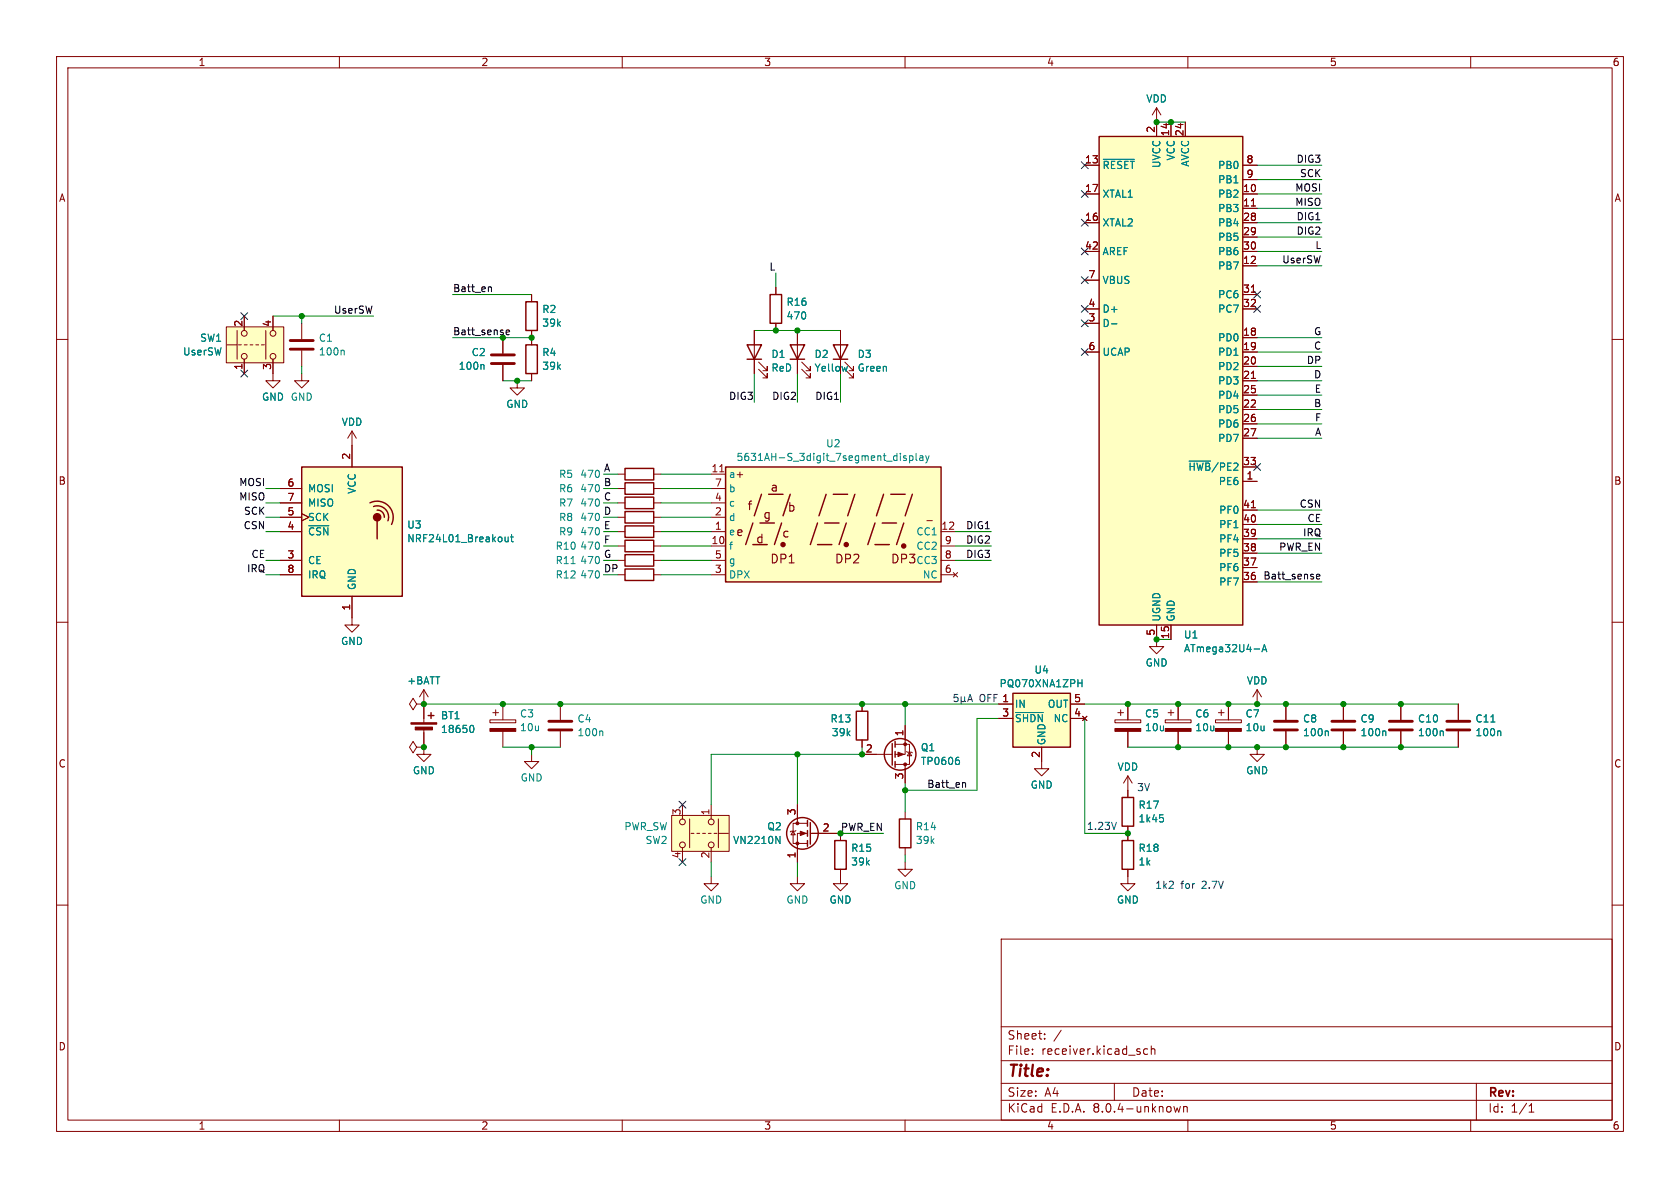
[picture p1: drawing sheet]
<svg xmlns="http://www.w3.org/2000/svg" width="297mm" height="210mm" viewBox="0 0 297 210" stroke-linecap="round" stroke-linejoin="round" font-family="sans-serif">
<g fill="none" stroke="#840000" stroke-width=".18">
<path d="M10 10h277v190h-277zM12 12h273v186h-273zM60 10v2M110 10v2M160 10v2M210 10v2M260 10v2M10 60h2M94 52.1v1.2M94 58.4v1.3M285 60h2M10 110h2"/>
<path d="M285 110h2M99.1 124.5v2.8M99.1 129.3v2.8M222.2 132.1v1.3h1.3l-1.3 1.2-1.2-1.2h1.2M10 160h2M285 160h2M177 166h108v32h-108zM60 198v2M110 198v2M160 198v2M177 194.5h108M177 191.5h108"/>
<path d="M177 187.5h108M177 181.5h108M182.5 186.3v.1M182.5 185.5v.1M184.7 183.6v.1M184.7 182.8v.1M187.6 182.1l-1.3 2M197 191.5v3M202.9 185.5l-.4-.1-.3 .3v.4l.1 .2h.6M203.5 185.5l.2-.1 .4 .1 .1 .9M203.5 184.9v1.5M207.5 195.6l.3 1 .3-.7 .3 .7 .3-1"/>
<path d="M209.2 195.6v1M209.2 195.7l.3-.1 .3 .1 .1 .9M210 198v2M260 198v2M261 191.5v6.5M270.3 196.6h.9M270.3 195.5l.4-.4v1.5"/>
</g>
<path d="M93 53.3h2v5.1h-2z" fill="none" stroke="#840000" stroke-width=".25"/>
<path d="M97 129h4.1M97 127.5h4.1" fill="none" stroke="#840000" stroke-width=".51"/>
<path d="M106.4 129.2l.2 .2v.7" fill="none" stroke="#008484" stroke-width=".18"/>
<path d="M118.7 144.1h10.2v6.4h-10.2z" fill="#ffffc2"/>
<g fill="none" stroke="#840000" stroke-width=".18">
<path d="M204.5 19.1l-.8 1.2M204.5 19.1v2.5M204.5 19.1l.7 1.2M53.3 57.2v2.7M88.9 59.7v2.8M94 59.7v1.3M53.3 66v1.3h1.3l-1.3 1.3-1.2-1.3h1.2M53.3 62v2.8M62.2 76.2l-.7 1.3M62.2 76.2v2.5M62.2 76.2l.8 1.3M88.9 64.5v2.8"/>
<path d="M91.4 67.3v1.3h1.3l-1.3 1.3-1.2-1.3h1.2M94 66v1.3M152.4 124.5v1.2M152.4 130.8v1.3M199.4 139.7v1.3M118.7 144.1h10.2v6.4h-10.2zM120.6 142.2v2.6M120.6 149.9v2.5M121.9 144.8v5.1M122.2 147.3h.5M123.2 147.3h.5M124.2 147.3h.5"/>
<path d="M125.2 147.3h.5M125.7 142.2v2.6M125.7 149.9v2.5M126.2 147.3h.5M127 147.3h1.8M127 144.8v5.1M199.4 153.7v2.5h1.3l-1.3 1.3-1.3-1.3h1.3M199.4 146.1v2.5"/>
<circle cx="120.7" cy="149.4" r=".51"/>
<circle cx="120.7" cy="145.3" r=".51"/>
<circle cx="125.7" cy="149.4" r=".51"/>
<circle cx="125.7" cy="145.3" r=".51"/>
</g>
<path d="M93 61h2v5h-2zM151.4 125.7h2v5.1h-2zM198.4 148.6h2v5.1h-2zM198.4 141h2v5.1h-2z" fill="none" stroke="#840000" stroke-width=".25"/>
<path d="M60.7 61.9l.1 .2v.7M85.4 64.4l.2 .2v.7M205 144h.6M205.5 144.5l.2 .3v.3l-.2 .2" fill="none" stroke="#008484" stroke-width=".18"/>
<path d="M51.3 61.7h4.1M51.3 60.2h4.1M86.9 64.3h4M86.9 62.7h4" fill="none" stroke="#840000" stroke-width=".51"/>
<path d="M194.3 24.1h25.4v86.4h-25.4z" fill="#ffffc2"/>
<path d="M194.3 24.1h25.4v86.4h-25.4z" fill="none" stroke="#840000" stroke-width=".25"/>
<g fill="none" stroke="#840000" stroke-width=".18">
<path d="M191.8 34.3h2.5M191.8 29.2h2.5M191.8 39.4h2.5M204.5 21.6v2.5M207 21.6v2.5M209.5 21.6v2.5M219.7 34.3h2.5M219.7 36.8h2.5M219.7 29.2h2.5M219.7 39.4h2.5M219.7 31.8h2.5M221.2 36.4h.7"/>
<path d="M191.8 57.2h2.5M191.8 44.5h2.5M191.8 54.6h2.5M191.8 49.5h2.5M219.7 47h2.5M219.7 59.7h2.5M219.7 41.9h2.5M219.7 44.5h2.5M219.7 52.1h2.5M219.7 54.6h2.5M221.2 51.7h.7M191.8 62.2h2.5"/>
<path d="M219.7 62.2h2.5M219.7 64.8h2.5M219.7 67.3h2.5M219.7 72.4h2.5M219.7 69.9h2.5M219.7 74.9h2.5M219.7 77.5h2.5M221.2 66.9h.7M219.7 85.1h2.5M219.7 82.6h2.5M219.7 97.8h2.5M219.7 95.3h2.5"/>
<path d="M219.7 92.7h2.5M219.7 90.2h2.5M221.2 89.8h.7M204.5 110.5v2.5M207 110.5v2.5M219.7 102.9h2.5M219.7 100.3h2.5"/>
</g>
<path d="M195 28.2h5.5M196.5 57.2h1M210.2 81.5h3.8M221.7 114.7h1M223.1 115.2l.4-1.3 .5 1.3M223.2 114.9h.6" fill="none" stroke="#008484" stroke-width=".18"/>
<path d="M40 57.8h10.2v6.3h-10.2z" fill="#ffffc2"/>
<g fill="none" stroke="#840000" stroke-width=".18">
<path d="M40 57.8h10.2v6.3h-10.2zM41.9 58.4v5.1M43.2 55.9v2.5M47 58.4v5.1M48.3 55.9v2.5M40.1 61h1.8M42.2 61h.5M43.2 61h.5M43.2 63.5v2.5M44.2 61h.5M45.2 61h.5M46.2 61h.5"/>
<path d="M48.3 63.5v3.8h1.2l-1.2 1.3-1.3-1.3h1.3M73.7 132.1l-.7-1-.6 1 .6 1 .7-1h1.2M73.7 124.5l-.7-1.1-.6 1.1 .6 1 .7-1h1.2M74.9 132.1h.1M74.9 124.5h.1M74.9 132.1v1.3h1.3l-1.3 1.2-1.2-1.2h1.2M74.9 121.9l-.7 1.3M74.9 121.9v2.6M74.9 121.9l.8 1.3M94 133.4v1.2h1.2l-1.2 1.3-1.3-1.3h1.3M184.1 134.6v1.3h1.3l-1.3 1.3-1.2-1.3h1.2M206 127.3h4.6v.5h-4.6z"/>
<path d="M206.5 126h1M207 125.5v1M208.3 124.5v2.8M208.3 129.3v2.8M214.9 127.3h4.6v.5h-4.6zM215.4 126h1M215.9 125.5v1M217.2 124.5v2.8M217.2 129.3v2.8"/>
<circle cx="43.2" cy="58.9" r=".51"/>
<circle cx="48.3" cy="58.9" r=".51"/>
<circle cx="43.2" cy="63" r=".51"/>
<circle cx="48.3" cy="63" r=".51"/>
</g>
<g fill="#840000" stroke="#840000" stroke-width=".18">
<path d="M206 128.8h4.6v.5h-4.6z"/>
<path d="M214.9 128.8h4.6v.5h-4.6z"/>
</g>
<path d="M128.3 82.6h38.1v20.3h-38.1z" fill="#ffffc2"/>
<g fill="none" stroke="#840000" stroke-width=".25">
<path d="M136.1 52.1h2.1v5.1h-2.1zM132.1 61h2.5l-1.3 2.5zM132.1 63.5h2.5M139.7 61h2.5l-1.2 2.5zM139.7 63.5h2.5M147.3 61h2.6l-1.3 2.5zM147.3 63.5h2.6M128.3 82.6h38.1v20.3h-38.1zM133.1 92.5l-1.3 3.8M133.1 96.3h2.5M134.4 92.5h2.5M134.6 87.4l-1.3 3.8"/>
<path d="M135.9 87.4h2.5M138.2 92.5l-1.3 3.8M139.7 87.4l-1.3 3.8M144.5 96.3h2.6M144.5 92.5l-1.2 3.8M145.8 92.5h2.5M146 87.4l-1.2 3.8M147.3 87.4h2.6M149.6 92.5l-1.3 3.8M151.1 87.4l-1.2 3.8M154.7 96.3h2.5M154.7 92.5l-1.3 3.8"/>
<path d="M156 92.5h2.5M156.2 87.4l-1.3 3.8M157.5 87.4h2.5M159.8 92.5l-1.3 3.8M161.3 87.4l-1.3 3.8"/>
</g>
<g fill="#840000" stroke="#840000" stroke-width=".25">
<circle cx="138.4" cy="96.3" r=".36"/>
<circle cx="149.6" cy="96.3" r=".36"/>
<circle cx="159.8" cy="96.5" r=".36"/>
</g>
<g fill="none" stroke="#840000" stroke-width=".18">
<path d="M133.3 58.4v7.6M137.2 50.8v1.3M137.2 57.2v1.2M141 58.4v7.6M148.6 58.4v7.6M134.1 65.3l1.5 1.5v-.8v.8h-.7M134.1 64l1.5 1.5v-.7v.7h-.7M141.7 65.3l1.6 1.5v-.8v.8h-.8M141.7 64l1.6 1.5v-.7v.7h-.8M149.4 65.3l1.5 1.5v-.8v.8h-.8M149.4 64l1.5 1.5v-.7v.7h-.8M125.7 94h2.6"/>
<path d="M125.7 96.5h2.6M125.7 83.8h2.6M125.7 91.4h2.6M125.7 88.9h2.6M125.7 99.1h2.6M125.7 86.4h2.6M127.2 83.4h.8M163.9 92h.9M166.4 94h2.5M166.4 96.5h2.5M166.4 99.1h2.5M125.7 101.6h2.6"/>
<path d="M166.4 101.6h2.5M168.5 101.2l.8 .8M169.3 101.2l-.8 .8M197.1 127.3h4.6v.5h-4.6zM197.6 126h1M198.1 125.5v1M199.4 137.2l-.8 1.2M199.4 124.5v2.8M199.4 129.3v2.8M199.4 137.2v2.5M199.4 137.2l.8 1.2M222.2 121.9l-.7 1.3"/>
<path d="M222.2 121.9v2.6M222.2 121.9l.8 1.3M227.3 124.5v2.8M227.3 129.3v2.8M237.5 124.5v2.8M237.5 129.3v2.8"/>
</g>
<path d="M149.8 64.8l-.2 .8M160.2 80.6h-.3l-.2 .1 .1 .2 .4 .1v.3h-.5M160.8 80.6h.4l.2 .2-.1 .5h-.5M160.8 80.6v1.2M162 80.1v1.1l.1 .2M162.6 80.6h.5l.1 .8M163.2 80.9h-.5l-.1 .2 .1 .3 .5-.1M163.6 80.6l.4 .8M164 81.4l-.4 .4M164.3 80.6l-.3 .8M234.7 129.2l.1 .2v.7M244.8 129.2l.2 .2v.7" fill="none" stroke="#008484" stroke-width=".18"/>
<path d="M197.1 128.8h4.6v.5h-4.6z" fill="#840000" stroke="#840000" stroke-width=".18"/>
<path d="M225.3 129h4.1M225.3 127.5h4.1M235.5 129h4M235.5 127.5h4" fill="none" stroke="#840000" stroke-width=".51"/>
<path d="M179.1 122.6h10.1v9.5h-10.1z" fill="#ffffc2"/>
<g fill="none" stroke="#840000" stroke-width=".25">
<path d="M110.5 95.5h5.1v2h-5.1zM110.5 93h5.1v2h-5.1zM110.5 98h5.1v2.1h-5.1zM110.5 90.4h5.1v2.1h-5.1zM110.5 82.8h5.1v2h-5.1zM110.5 87.9h5.1v2h-5.1zM110.5 85.3h5.1v2.1h-5.1zM110.5 100.6h5.1v2h-5.1zM75.7 126.5h1M76.2 126v1M157.7 131.4v3.9M158.2 131.1v1"/>
<path d="M158.2 132.8v1.1M158.2 134.6v1M179.1 122.6h10.1v9.5h-10.1zM142.7 145v1.1M142.7 146.8v1M142.7 148.6v1M143.3 145.4v3.8M147.6 148.6h2v5.1h-2zM159 144.8h2v5.1h-2z"/>
<circle cx="159.1" cy="133.3" r="2.79"/>
<circle cx="141.9" cy="147.3" r="2.79"/>
</g>
<g fill="none" stroke="#840000" stroke-width=".18">
<path d="M109.2 96.5h1.3M109.2 94h1.3M109.2 99.1h1.3M109.2 91.4h1.3M109.2 83.8h1.3M109.2 88.9h1.3M109.2 86.4h1.3M115.6 96.5h1.2M115.6 94h1.2M115.6 99.1h1.2M115.6 91.4h1.2M115.6 83.8h1.2"/>
<path d="M115.6 88.9h1.2M115.6 86.4h1.2M62.2 109.2v1.3h1.3l-1.3 1.3-1.2-1.3h1.2M109.2 101.6h1.3M115.6 101.6h1.2M204.5 113v1.3h1.2l-1.2 1.3-1.3-1.3h1.3M74.9 124.5v3.3M74.9 128.8v3.3M86.6 127.3h4.6v.5h-4.6zM87.1 126h1M87.6 125.5v1M88.9 124.5v2.8"/>
<path d="M88.9 129.3v2.8M152.4 133.4h5.3M158.2 131.6h2.6v3.5h-2.6M160 128.3v5.1h-1.8M160 135.1v3.3M160.3 132.8l.1 .2h.8l.1 .1M160.8 133l.4 .6h-.8zM176.5 124.5h2.6M176.5 127h2.6M184.1 132.1v2.5M189.2 124.5h2.6M189.2 127h2.6"/>
<path d="M191.4 126.6l.8 .8M192.2 126.6l-.8 .8M247.6 124.5v2.8M247.6 129.3v2.8M257.8 124.5v2.8M257.8 129.3v2.8M125.7 154.9v1.3h1.3l-1.3 1.3-1.2-1.3h1.2M140.2 146.9l.4 .7h-.8zM140.7 146.8l-.1 .1h-.8l-.1 .2M141 154.9v1.3h1.2l-1.2 1.3-1.3-1.3h1.3M141 142.2v3.3M142.7 147.3h-1.7v5.1"/>
<path d="M142.7 145.5h-2.5v3.6h2.5M143.3 147.3h5.3v1.3M148.6 153.7v2.5h1.3l-1.3 1.3-1.3-1.3h1.3M160 152.4v1.3h1.3l-1.3 1.2-1.3-1.2h1.3M160 143.5v1.3M160 149.9v1.2"/>
</g>
<path d="M101 99.6h.7M83.2 128.3l.1-.1a.68 .68 0 0 1 .5 .7 .68 .68 0 0 1-.5 .6l-.1-.1M169.3 133.9h.2M169.4 134.4l.2 .2v.3l-.2 .2M179.6 126h4.8M190.6 120.7h.7M191.3 120.1v1.3M255 129.2l.2 .2v.7M263.6 127.6h.7M265.1 129.2l.2 .2v.7M137.2 147.8l.7 1.3v-1.3" fill="none" stroke="#008484" stroke-width=".18"/>
<path d="M245.6 129h4.1M245.6 127.5h4.1M255.8 129h4M255.8 127.5h4" fill="none" stroke="#840000" stroke-width=".51"/>
<g fill="#840000" stroke="#840000" stroke-width=".18">
<path d="M141.5 146.9l1 .4-1 .4z"/>
<path d="M158.7 133l1.1 .4-1.1 .3z"/>
<path d="M86.6 128.8h4.6v.5h-4.6z"/>
<path d="M72.6 127.8h4.6v.2h-4.6z"/>
<path d="M73.4 128.5h3.1v.5h-3.1z"/>
<circle cx="141" cy="149.1" r=".25"/>
<circle cx="141" cy="145.5" r=".25"/>
<circle cx="160" cy="131.6" r=".25"/>
<circle cx="160" cy="135.1" r=".25"/>
</g>
<path d="M53.3 82.6h17.8v22.8h-17.8z" fill="#ffffc2"/>
<path d="M53.3 82.6h17.8v22.8h-17.8zM65.4 88.9a2.84 2.84 0 0 1 3.3 .5 2.84 2.84 0 0 1 .5 3.3M66 89.5a1.99 1.99 0 0 1 2.1 .5 1.99 1.99 0 0 1 .5 2.1M66.7 92.1v3.2M66.7 90.2a1.23 1.23 0 0 1 1.2 1.2" fill="none" stroke="#840000" stroke-width=".25"/>
<circle cx="66.7" cy="91.4" r=".63" fill="#840000" stroke="#840000" stroke-width=".25"/>
<g fill="none" stroke="#840000" stroke-width=".18">
<path d="M191.8 34.3h2.5M191.8 29.2h2.5M191.8 39.4h2.5M204.5 21.6v2.5M207 21.6v2.5M209.5 21.6v2.5M219.7 34.3h2.5M219.7 36.8h2.5M219.7 29.2h2.5M219.7 39.4h2.5M219.7 31.8h2.5M221.2 36.4h.7"/>
<path d="M43.2 55.9v2.5M48.3 55.9v2.5M88.9 59.7v2.8M94 52.1v1.2M94 58.4v2.6M133.3 58.4v2.6M137.2 50.8v1.3M137.2 57.2v1.2M141 58.4v2.6M148.6 58.4v2.6M191.8 57.2h2.5M191.8 44.5h2.5"/>
<path d="M191.8 54.6h2.5M191.8 49.5h2.5M219.7 47h2.5M219.7 59.7h2.5M219.7 41.9h2.5M219.7 44.5h2.5M219.7 52.1h2.5M219.7 54.6h2.5M221.2 51.7h.7M43.2 63.5v2.5M48.3 63.5v2.5M62.2 78.7v3.9"/>
<path d="M88.9 64.5v2.8M94 66v1.3M133.3 63.5v2.5M141 63.5v2.5M148.6 63.5v2.5M191.8 62.2h2.5M219.7 62.2h2.5M219.7 64.8h2.5M219.7 67.3h2.5M219.7 72.4h2.5M219.7 69.9h2.5M219.7 74.9h2.5"/>
<path d="M219.7 77.5h2.5M221.2 66.9h.7M49.5 99.1h3.8M49.5 94h3.8M49.5 91.4h3.8M49.5 86.4h3.8M49.5 88.9h3.8M53.3 90.8l1.3 .6-1.3 .7M219.7 85.1h2.5M219.7 82.6h2.5M219.7 97.8h2.5M219.7 95.3h2.5"/>
<path d="M219.7 92.7h2.5M219.7 90.2h2.5M221.2 89.8h.7M49.5 101.6h3.8M62.2 105.4v3.8M204.5 110.5v2.5M207 110.5v2.5M219.7 102.9h2.5M219.7 100.3h2.5M74.9 124.5h.1M74.9 132.1h.1M74.9 124.5v2.5"/>
<path d="M74.9 129.5v2.6M152.4 124.5v1.2M152.4 130.8v1.3M152.4 133.4h2.5M160 128.3v2.5M160 135.9v2.5M176.5 124.5h2.6M176.5 127h2.6M184.1 132.1v2.5M189.2 124.5h2.6M189.2 127h2.6M191.4 126.6l.8 .8"/>
<path d="M192.2 126.6l-.8 .8M199.4 124.5v2.8M199.4 129.3v2.8M199.4 139.7v1.3M208.3 124.5v2.8M208.3 129.3v2.8M217.2 124.5v2.8M217.2 129.3v2.8M227.3 124.5v2.8M227.3 129.3v2.8M237.5 124.5v2.8M237.5 129.3v2.8"/>
<path d="M247.6 124.5v2.8M247.6 129.3v2.8M257.8 124.5v2.8M257.8 129.3v2.8M141 142.2v2.6M141 149.9v2.5M143.5 147.3h5.1v1.3M148.6 153.7v1.2M199.4 146.1v2.5M199.4 153.7v1.2"/>
</g>
<g fill="none" stroke="#008484" stroke-width=".18">
<path d="M195 28.2h5.5M196.5 57.2h1M85.4 64.4l.2 .2v.7M149.8 64.8l-.2 .8M54.6 92.9h3.5M89.3 94.9v.8l.4 .1 .1-.1M89.8 94.9v.9M90.3 94.9h.4M90.4 94.5v1.1l.3 .2M210.2 81.5h3.8M221.7 114.7h1M223.1 115.2l.4-1.3 .5 1.3"/>
<path d="M223.2 114.9h.6M83.2 128.3l.1-.1a.68 .68 0 0 1 .5 .7 .68 .68 0 0 1-.5 .6l-.1-.1M169.3 133.9h.2M169.4 134.4l.2 .2v.3l-.2 .2M179.6 126h4.8M190.6 120.7h.7M191.3 120.1v1.3M234.7 129.2l.1 .2v.7M244.8 129.2l.2 .2v.7M255 129.2l.2 .2v.7M263.6 127.6h.7M265.1 129.2l.2 .2v.7"/>
<path d="M137.2 147.8l.7 1.3v-1.3M205 144h.6M205.5 144.5l.2 .3v.3l-.2 .2"/>
</g>
<path d="M86.5 50.7l.4 .2v.7M89.5 58.8l.6-.2-.1-.2-.3-.1-.2 .2v.6h.5M232.7 101.9l.6-.1v-.2l-.4-.1-.2 .2 .1 .6h.5M170.3 138.3l.4 .2v.7" fill="none" stroke="#000" stroke-width=".18"/>
<path d="M169.3 122.8h-.6v.6l.1-.2 .5 .1 .1 .2-.1 .4-.2 .1-.4-.1M169.9 123.8l.2 .2h.2l.2-.2M169.9 123.2v1.3M170.5 123.8l.2 .2M170.5 123.2v.6M171.1 124l.4-1.2 .4 1.2M171.2 123.7h.6M197.4 145.4l-.5 1.2" fill="none" stroke="#0000c2" stroke-width=".18"/>
<g fill="none" stroke="#008400" stroke-width=".18">
<path d="M204.5 21.6h5M222.2 39.4h11.5M222.2 36.8h11.5M222.2 31.8h11.5M222.2 34.3h11.5M222.2 29.2h11.5M48.3 55.9h17.7M53.3 55.9v1.3M80 59.7h14M80 52.1h14M133.3 58.4h15.3M137.2 48.3v2.5"/>
<path d="M222.2 47h11.5M222.2 44.5h11.5M222.2 41.9h11.5M222.2 59.7h11.5M53.3 64.8v1.2M88.9 67.3h5.1M133.3 66v5.1M141 66v5.1M148.6 66v5.1M222.2 77.5h11.5M222.2 67.3h11.5M222.2 74.9h11.5"/>
<path d="M222.2 69.9h11.5M222.2 62.2h11.5M222.2 64.8h11.5M222.2 72.4h11.5M47 94h2.5M47 99.1h2.5M47 91.4h2.5M47 86.4h2.5M47 88.9h2.5M106.7 96.5h2.5M106.7 94h2.5M106.7 99.1h2.5"/>
<path d="M106.7 91.4h2.5M106.7 86.4h2.5M106.7 88.9h2.5M106.7 83.8h2.5M116.8 96.5h8.9M116.8 94h8.9M116.8 99.1h8.9M116.8 91.4h8.9M116.8 86.4h8.9M116.8 88.9h8.9M116.8 83.8h8.9M168.9 96.5h6.4"/>
<path d="M168.9 94h6.4M168.9 99.1h6.4M222.2 90.2h11.5M222.2 92.7h11.5M222.2 95.3h11.5M222.2 97.8h11.5M47 101.6h2.5M116.8 101.6h8.9M204.5 113h2.5M222.2 102.9h11.5M74.9 124.5h101.6M88.9 132.1h10.2"/>
<path d="M94 132.1v1.3M141 133.4v8.8M152.4 133.4h-26.7v8.8M160 124.5v3.8M160 138.4v5.1M176.5 127h-3.8v12.7h-12.7M191.8 127v20.3h7.6M191.8 124.5h66M199.4 132.1h58.4M125.7 152.4v2.5M141 152.4v2.5M148.6 147.3h7.6"/>
<path d="M160 151.1v1.3"/>
</g>
<g fill="none" stroke="#000084" stroke-width=".18">
<path d="M191.2 28.6l1.2 1.2M191.2 38.8l1.2 1.2M191.2 33.7l1.2 1.2M192.4 28.6l-1.2 1.2M192.4 38.8l-1.2 1.2M192.4 33.7l-1.2 1.2M42.6 55.3l1.2 1.2M43.8 55.3l-1.2 1.2M191.2 56.5l1.2 1.3M191.2 54l1.2 1.2M191.2 48.9l1.2 1.2M191.2 43.8l1.2 1.3"/>
<path d="M192.4 56.5l-1.2 1.3M192.4 54l-1.2 1.2M192.4 48.9l-1.2 1.2M192.4 43.8l-1.2 1.3M221.6 51.5l1.3 1.2M221.6 54l1.3 1.2M222.9 51.5l-1.3 1.2M222.9 54l-1.3 1.2M42.6 65.4l1.2 1.2M43.8 65.4l-1.2 1.2M191.2 61.6l1.2 1.2M192.4 61.6l-1.2 1.2"/>
<path d="M221.6 81.9l1.3 1.3M222.9 81.9l-1.3 1.3M120 151.8l1.3 1.2M120 141.6l1.3 1.2M121.3 151.8l-1.3 1.2M121.3 141.6l-1.3 1.2"/>
</g>
<g fill="#008400" stroke="#008400" stroke-width=".18">
<circle cx="88.9" cy="124.5" r=".46"/>
<circle cx="99.1" cy="124.5" r=".46"/>
<circle cx="74.9" cy="124.5" r=".46"/>
<circle cx="74.9" cy="132.1" r=".46"/>
<circle cx="94" cy="132.1" r=".46"/>
<circle cx="91.4" cy="67.3" r=".46"/>
<circle cx="94" cy="59.7" r=".46"/>
<circle cx="53.3" cy="55.9" r=".46"/>
<circle cx="141" cy="133.4" r=".46"/>
<circle cx="141" cy="58.4" r=".46"/>
<circle cx="137.2" cy="58.4" r=".46"/>
<circle cx="217.2" cy="132.1" r=".46"/>
<circle cx="208.3" cy="132.1" r=".46"/>
<circle cx="217.2" cy="124.5" r=".46"/>
<circle cx="208.3" cy="124.5" r=".46"/>
<circle cx="199.4" cy="147.3" r=".46"/>
<circle cx="199.4" cy="124.5" r=".46"/>
<circle cx="204.5" cy="113" r=".46"/>
<circle cx="222.2" cy="124.5" r=".46"/>
<circle cx="227.3" cy="132.1" r=".46"/>
<circle cx="227.3" cy="124.5" r=".46"/>
<circle cx="237.5" cy="124.5" r=".46"/>
<circle cx="237.5" cy="132.1" r=".46"/>
<circle cx="247.6" cy="124.5" r=".46"/>
<circle cx="247.6" cy="132.1" r=".46"/>
<circle cx="222.2" cy="132.1" r=".46"/>
<circle cx="207" cy="21.6" r=".46"/>
<circle cx="204.5" cy="21.6" r=".46"/>
<circle cx="160" cy="124.5" r=".46"/>
<circle cx="152.4" cy="133.4" r=".46"/>
<circle cx="152.4" cy="124.5" r=".46"/>
<circle cx="160" cy="139.7" r=".46"/>
</g>
<text font-size="2.8" fill="#840000" x="178" y="190.9">Title:</text>
<g font-size="2.1" fill="#840000">
<text x="136.1" y="87.2">a</text>
<text x="130" y="95">e</text>
<text x="132" y="90.5">f</text>
<text x="134.8" y="92">g</text>
<text x="138.2" y="95.3">c</text>
<text x="139.1" y="90.7">b</text>
<text x="133.5" y="96.3">d</text>
<text x="136" y="99.9">DP1</text>
<text x="147.5" y="99.9">DP2</text>
<text x="157.4" y="99.9">DP3</text>
<text x="178" y="184">Sheet:</text>
<text x="178" y="186.7">File:</text>
<text x="184.1" y="186.7">receiver.kicad_sch</text>
<text x="178" y="196.9">KiCad</text>
<text x="178" y="194.1">Size:</text>
<text x="184.7" y="194.1">A4</text>
<text x="185.7" y="196.9">E.D.A.</text>
<text x="193.3" y="196.9">8.0.4-unknown</text>
<text x="200" y="194.1">Date:</text>
<text x="263" y="194.3">Rev:</text>
<text x="263" y="196.9">Id:</text>
<text x="267.1" y="196.9">1/1</text>
</g>
<g font-size="1.8" fill="#840000">
<text x="35" y="11.9">1</text>
<text x="85" y="11.9">2</text>
<text x="135" y="11.9">3</text>
<text x="185" y="11.9">4</text>
<text x="235" y="11.9">5</text>
<text x="285" y="11.9">6</text>
<text x="204.2" y="23.6" transform="rotate(-90 204.2 23.6)">2</text>
<text x="191.7" y="29">13</text>
<text x="206.8" y="24.2" transform="rotate(-90 206.8 24.2)">14</text>
<text x="209.3" y="24.2" transform="rotate(-90 209.3 24.2)">24</text>
<text x="220.3" y="29">8</text>
<text x="10.3" y="35.9">A</text>
<text x="191.7" y="34">17</text>
<text x="219.7" y="34">10</text>
<text x="220.3" y="31.5">9</text>
<text x="285.3" y="35.9">A</text>
<text x="191.7" y="39.1">16</text>
<text x="219.7" y="36.6">11</text>
<text x="219.7" y="39.1">28</text>
<text x="219.7" y="41.7">29</text>
<text x="191.7" y="44.2">42</text>
<text x="219.7" y="46.7">12</text>
<text x="219.7" y="44.2">30</text>
<text x="192.3" y="49.3">7</text>
<text x="219.7" y="51.8">31</text>
<text x="42.9" y="57.9" transform="rotate(-90 42.9 57.9)">2</text>
<text x="48" y="57.9" transform="rotate(-90 48 57.9)">4</text>
<text x="192.3" y="56.9">3</text>
<text x="192.3" y="54.4">4</text>
<text x="219.7" y="59.4">18</text>
<text x="219.7" y="54.4">32</text>
<text x="42.9" y="65.5" transform="rotate(-90 42.9 65.5)">1</text>
<text x="48" y="65.5" transform="rotate(-90 48 65.5)">3</text>
<text x="192.3" y="62">6</text>
<text x="219.7" y="62">19</text>
<text x="219.7" y="64.5">20</text>
<text x="219.7" y="67.1">21</text>
<text x="219.7" y="69.6">25</text>
<text x="219.7" y="72.1">22</text>
<text x="219.7" y="74.7">26</text>
<text x="219.7" y="77.2">27</text>
<text x="62" y="81.4" transform="rotate(-90 62 81.4)">2</text>
<text x="125.7" y="83.6">11</text>
<text x="219.7" y="82.3">33</text>
<text x="10.3" y="85.9">B</text>
<text x="50.7" y="86.1">6</text>
<text x="50.7" y="88.6">7</text>
<text x="126.3" y="88.6">4</text>
<text x="126.3" y="86.1">7</text>
<text x="219.7" y="89.9">41</text>
<text x="220.3" y="84.8">1</text>
<text x="285.3" y="85.9">B</text>
<text x="50.7" y="93.7">4</text>
<text x="50.7" y="91.2">5</text>
<text x="126.3" y="93.7">1</text>
<text x="126.3" y="91.2">2</text>
<text x="166.3" y="93.7">12</text>
<text x="219.7" y="95">39</text>
<text x="219.7" y="92.5">40</text>
<text x="50.7" y="98.8">3</text>
<text x="50.7" y="101.3">8</text>
<text x="125.7" y="96.3">10</text>
<text x="126.3" y="101.3">3</text>
<text x="126.3" y="98.8">5</text>
<text x="166.9" y="101.3">6</text>
<text x="166.9" y="98.8">8</text>
<text x="166.9" y="96.3">9</text>
<text x="219.7" y="100.1">37</text>
<text x="219.7" y="97.5">38</text>
<text x="219.7" y="102.6">36</text>
<text x="62" y="108" transform="rotate(-90 62 108)">1</text>
<text x="204.2" y="112.5" transform="rotate(-90 204.2 112.5)">5</text>
<text x="206.8" y="113.1" transform="rotate(-90 206.8 113.1)">15</text>
<text x="177.1" y="124.2">1</text>
<text x="189.8" y="124.2">5</text>
<text x="159.8" y="130.2" transform="rotate(-90 159.8 130.2)">1</text>
<text x="177.1" y="126.7">3</text>
<text x="189.8" y="126.7">4</text>
<text x="10.3" y="135.9">C</text>
<text x="153" y="133.1">2</text>
<text x="159.8" y="137.9" transform="rotate(-90 159.8 137.9)">3</text>
<text x="183.9" y="134.1" transform="rotate(-90 183.9 134.1)">2</text>
<text x="285.3" y="135.9">C</text>
<text x="120.4" y="144.2" transform="rotate(-90 120.4 144.2)">3</text>
<text x="125.5" y="144.2" transform="rotate(-90 125.5 144.2)">1</text>
<text x="140.7" y="144.2" transform="rotate(-90 140.7 144.2)">3</text>
<text x="145.3" y="147.1">2</text>
<text x="120.4" y="151.8" transform="rotate(-90 120.4 151.8)">4</text>
<text x="125.5" y="151.8" transform="rotate(-90 125.5 151.8)">2</text>
<text x="140.7" y="151.8" transform="rotate(-90 140.7 151.8)">1</text>
<text x="10.3" y="185.9">D</text>
<text x="285.3" y="185.9">D</text>
<text x="35" y="199.9">1</text>
<text x="85" y="199.9">2</text>
<text x="135" y="199.9">3</text>
<text x="185" y="199.9">4</text>
<text x="235" y="199.9">5</text>
<text x="285" y="199.9">6</text>
</g>
<g font-size="1.8" fill="#008484">
<text x="202.6" y="18.3">VDD</text>
<text x="205.3" y="29.8" transform="rotate(-90 205.3 29.8)">UVCC</text>
<text x="207.9" y="28.5" transform="rotate(-90 207.9 28.5)">VCC</text>
<text x="210.4" y="29.6" transform="rotate(-90 210.4 29.6)">AVCC</text>
<text x="194.8" y="30.1">~{RESET}</text>
<text x="194.8" y="35.2">XTAL1</text>
<text x="215.2" y="35.2">PB2</text>
<text x="215.2" y="30.1">PB0</text>
<text x="215.2" y="32.6">PB1</text>
<text x="194.8" y="40.2">XTAL2</text>
<text x="215.2" y="37.7">PB3</text>
<text x="215.2" y="40.2">PB4</text>
<text x="194.8" y="45.3">AREF</text>
<text x="215.2" y="47.9">PB7</text>
<text x="215.2" y="42.8">PB5</text>
<text x="215.2" y="45.3">PB6</text>
<text x="194.8" y="50.4">VBUS</text>
<text x="215.2" y="52.9">PC6</text>
<text x="95.8" y="55.5">R2</text>
<text x="95.8" y="58">39k</text>
<text x="138.9" y="56.7">470</text>
<text x="138.9" y="54.3">R16</text>
<text x="194.8" y="58">D-</text>
<text x="194.8" y="55.5">D+</text>
<text x="215.2" y="55.5">PC7</text>
<text x="32.3" y="63">UserSW</text>
<text x="35.3" y="60.6">SW1</text>
<text x="56.3" y="60.6">C1</text>
<text x="56.3" y="63">100n</text>
<text x="81" y="65.6">100n</text>
<text x="83.3" y="63.2">C2</text>
<text x="95.8" y="63.2">R4</text>
<text x="95.8" y="65.6">39k</text>
<text x="136.3" y="63.5">D1</text>
<text x="136.3" y="65.9">ReD</text>
<text x="143.9" y="63.5">D2</text>
<text x="143.9" y="65.9">Yellow</text>
<text x="151.5" y="63.5">D3</text>
<text x="151.5" y="65.9">Green</text>
<text x="194.8" y="63.1">UCAP</text>
<text x="215.2" y="60.6">PD0</text>
<text x="215.2" y="63.1">PD1</text>
<text x="215.2" y="65.6">PD2</text>
<text x="46.2" y="71">GND GND</text>
<text x="46.2" y="71">GND</text>
<text x="215.2" y="68.2">PD3</text>
<text x="215.2" y="70.7">PD4</text>
<text x="60.3" y="75.5">VDD</text>
<text x="89.4" y="72.3">GND</text>
<text x="215.2" y="73.3">PD5</text>
<text x="215.2" y="75.8">PD6</text>
<text x="130.1" y="81.7">5631AH-S_3digit_7segment_display</text>
<text x="145.9" y="79.3">U2</text>
<text x="210" y="83.4">~{HWB}/PE2</text>
<text x="215.2" y="78.3">PD7</text>
<text x="54.4" y="87.2">MOSI</text>
<text x="54.4" y="89.8">MISO</text>
<text x="63.1" y="87.4" transform="rotate(-90 63.1 87.4)">VCC</text>
<text x="98.7" y="84.7">R5</text>
<text x="98.7" y="89.8">R7</text>
<text x="98.7" y="87.2">R6</text>
<text x="102.5" y="84.7">470</text>
<text x="102.5" y="89.8">470</text>
<text x="102.5" y="87.2">470</text>
<text x="128.8" y="84.7">a+</text>
<text x="128.8" y="89.8">c</text>
<text x="128.8" y="87.2">b</text>
<text x="215.4" y="86">PE6</text>
<text x="54.4" y="94.8">~{CSN}</text>
<text x="54.4" y="92.3">SCK</text>
<text x="71.9" y="93.6">U3</text>
<text x="98.7" y="94.8">R9</text>
<text x="98.7" y="92.3">R8</text>
<text x="102.5" y="94.8">470</text>
<text x="102.5" y="92.3">470</text>
<text x="128.8" y="94.8">e</text>
<text x="128.8" y="92.3">d</text>
<text x="161.9" y="94.8">CC1</text>
<text x="215.4" y="93.6">PF1</text>
<text x="215.4" y="91">PF0</text>
<text x="54.4" y="99.9">CE</text>
<text x="71.9" y="96.1">NRF24L01_Breakout</text>
<text x="98.1" y="97.4">R10</text>
<text x="98.1" y="99.9">R11</text>
<text x="102.5" y="97.4">470</text>
<text x="102.5" y="99.9">470</text>
<text x="128.8" y="97.4">f</text>
<text x="128.8" y="99.9">g</text>
<text x="161.9" y="99.9">CC3</text>
<text x="161.9" y="97.4">CC2</text>
<text x="215.4" y="101.2">PF6</text>
<text x="215.4" y="98.7">PF5</text>
<text x="215.4" y="96.1">PF4</text>
<text x="54.4" y="102.5">IRQ</text>
<text x="63.1" y="104.4" transform="rotate(-90 63.1 104.4)">GND</text>
<text x="98.1" y="102.5">R12</text>
<text x="102.5" y="102.5">470</text>
<text x="128.8" y="102.5">DPX</text>
<text x="163.1" y="102.5">NC</text>
<text x="215.4" y="103.7">PF7</text>
<text x="205.3" y="110" transform="rotate(-90 205.3 110)">UGND</text>
<text x="207.9" y="110" transform="rotate(-90 207.9 110)">GND</text>
<text x="209.2" y="113.1">U1</text>
<text x="60.2" y="114.2">GND</text>
<text x="182.8" y="119.3">U4</text>
<text x="202.4" y="118">GND</text>
<text x="209.2" y="115.5">ATmega32U4-A</text>
<text x="71.9" y="121.2">+BATT</text>
<text x="176.6" y="121.7">PQ070XNA1ZPH</text>
<text x="179.3" y="125.3">IN</text>
<text x="185.1" y="125.3">OUT</text>
<text x="220.3" y="121.2">VDD</text>
<text x="77.9" y="127.4">BT1</text>
<text x="77.9" y="129.8">18650</text>
<text x="91.8" y="127">C3</text>
<text x="91.8" y="129.5">10u</text>
<text x="102" y="127.9">C4</text>
<text x="102" y="130.3">100n</text>
<text x="146.7" y="127.9">R13</text>
<text x="147" y="130.3">39k</text>
<text x="179.3" y="127.9">~{SHDN}NC</text>
<text x="185" y="131.8" transform="rotate(-90 185 131.8)">GND</text>
<text x="202.3" y="127">C5</text>
<text x="202.3" y="129.5">10u</text>
<text x="211.2" y="127">C6</text>
<text x="211.2" y="129.5">10u</text>
<text x="220.1" y="127">C7</text>
<text x="220.1" y="129.5">10u</text>
<text x="230.3" y="127.9">C8</text>
<text x="230.3" y="130.3">100n</text>
<text x="240.4" y="127.9">C9</text>
<text x="240.4" y="130.3">100n</text>
<text x="250.6" y="130.3">100n</text>
<text x="250.6" y="127.9">C10</text>
<text x="260.7" y="127.9">C11</text>
<text x="260.7" y="130.3">100n</text>
<text x="72.9" y="137.1">GND</text>
<text x="162.7" y="133">Q1</text>
<text x="162.7" y="135.4">TP0606</text>
<text x="197.5" y="136.4">VDD</text>
<text x="220.2" y="137.1">GND</text>
<text x="91.9" y="138.3">GND</text>
<text x="182.1" y="139.6">GND</text>
<text x="201.2" y="143.2">R17</text>
<text x="110.3" y="147">PWR_SW</text>
<text x="114" y="149.4">SW2</text>
<text x="129.5" y="149.4">VN2210N</text>
<text x="135.6" y="147">Q2</text>
<text x="161.8" y="149.4">39k</text>
<text x="161.8" y="147">R14</text>
<text x="201.2" y="145.6">1k45</text>
<text x="150.4" y="153.2">39k</text>
<text x="150.4" y="150.8">R15</text>
<text x="201.2" y="150.8">R18</text>
<text x="201.2" y="153.2">1k</text>
<text x="123.7" y="159.9">GND</text>
<text x="138.9" y="159.9">GND</text>
<text x="146.6" y="159.9">GND</text>
<text x="158" y="157.4">GND</text>
<text x="197.4" y="159.9">GND</text>
</g>
<g font-size="1.8">
<text x="229.1" y="28.9">DIG3</text>
<text x="228.9" y="33.9">MOSI</text>
<text x="229.7" y="31.4">SCK</text>
<text x="228.9" y="36.5">MISO</text>
<text x="229.1" y="41.6">DIG2</text>
<text x="229.1" y="39">DIG1</text>
<text x="135.9" y="47.9">L</text>
<text x="226.6" y="46.6">UserSW</text>
<text x="232.4" y="44.1">L</text>
<text x="80" y="51.7">Batt_en</text>
<text x="58.9" y="55.5">UserSW</text>
<text x="232.2" y="59.3">G</text>
<text x="230.9" y="64.4">DP</text>
<text x="232.2" y="61.9">C</text>
<text x="128.8" y="70.8">DIG3</text>
<text x="136.4" y="70.8">DIG2</text>
<text x="144" y="70.8">DIG1</text>
<text x="232.2" y="67">D</text>
<text x="232.3" y="69.5">E</text>
<text x="232.2" y="72">B</text>
<text x="232.4" y="74.6">F</text>
<text x="232.4" y="77.1">A</text>
<text x="106.7" y="83.5">A</text>
<text x="42.2" y="88.6">MISO</text>
<text x="42.2" y="86">MOSI</text>
<text x="106.7" y="88.6">C</text>
<text x="106.7" y="86">B</text>
<text x="229.7" y="89.8">CSN</text>
<text x="43" y="93.6">CSN</text>
<text x="43" y="91.1">SCK</text>
<text x="106.7" y="93.6">E</text>
<text x="106.7" y="91.1">D</text>
<text x="170.7" y="93.6">DIG1</text>
<text x="230.3" y="94.9">IRQ</text>
<text x="231.1" y="92.4">CE</text>
<text x="43.6" y="101.3">IRQ</text>
<text x="44.4" y="98.7">CE</text>
<text x="106.7" y="96.2">F</text>
<text x="106.7" y="98.7">G</text>
<text x="170.7" y="96.2">DIG2</text>
<text x="170.7" y="98.7">DIG3</text>
<text x="226" y="97.4">PWR_EN</text>
<text x="223.3" y="102.5">Batt_sense</text>
<text x="163.8" y="139.4">Batt_en</text>
</g>
<g font-size="1.8" fill="#008400">
<text x="80" y="59.3">Batt_sense</text>
<text x="106.7" y="101.3">DP</text>
<text x="148.6" y="147">PWR_EN</text>
</g>
<g font-size="1.8" fill="#0000c2">
<text x="173.1" y="124.3">OFF 1</text>
<text x="200.9" y="140.1">3V</text>
<text x="192.1" y="146.9">1.23V</text>
<text x="204.1" y="157.3">1k2</text>
<text x="208.8" y="157.3">for</text>
<text x="212.6" y="157.3">2.7V</text>
</g>
</svg>
